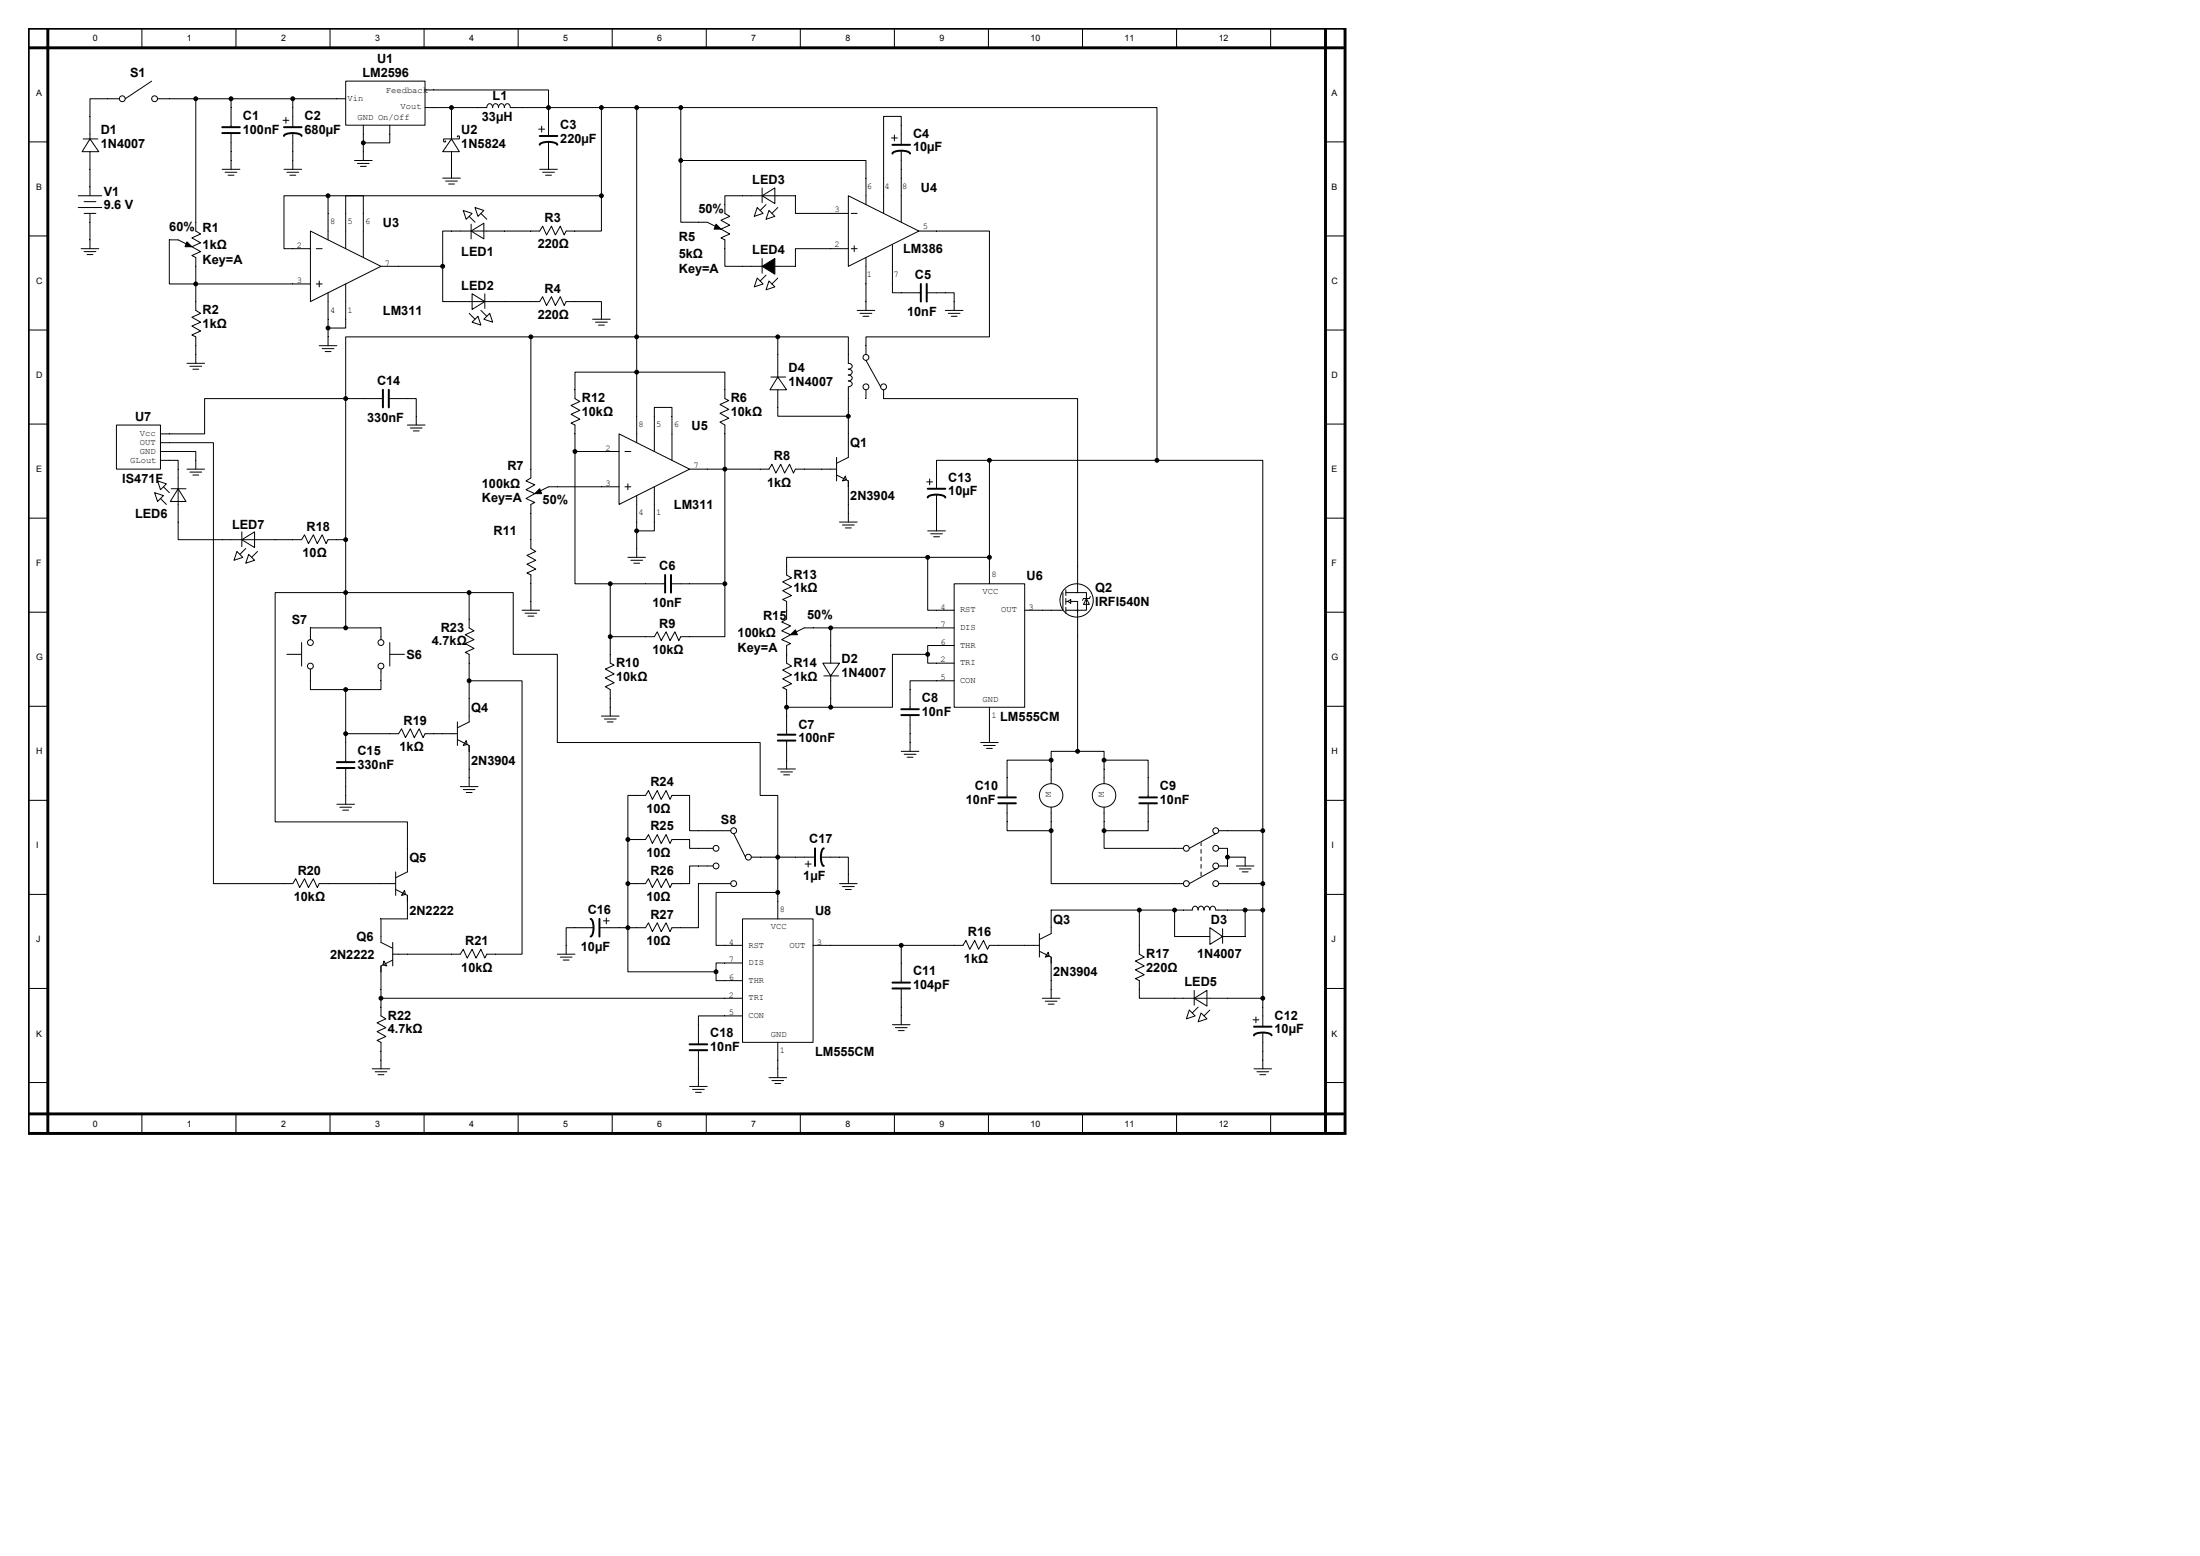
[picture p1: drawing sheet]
<svg xmlns="http://www.w3.org/2000/svg" width="594mm" height="420mm" viewBox="0 0 594 420" stroke-linecap="round" stroke-linejoin="round" font-family="sans-serif">
<path d="M7.6 12.9h355.1M7.6 7.6h355.6v298.5h-355.6zM12.9 7.6v297.9M357.9 7.6v297.9M7.6 300.8h355.1" fill="none" stroke="#000" stroke-width=".79"/>
<g fill="none" stroke="#000" stroke-width=".27">
<path d="M38.3 7.6v5.3M63.7 7.6v5.3M89.1 7.6v5.3M114.5 7.6v5.3M139.9 7.6v5.3M165.3 7.6v5.3M190.7 7.6v5.3M216.1 7.6v5.3M241.5 7.6v5.3M266.9 7.6v5.3M292.3 7.6v5.3M317.7 7.6v5.3"/>
<path d="M343.1 7.6v5.3M7.6 38.3h5.3M29.1 26.7h3.1M41 21.9l-7.2 4.8M42.5 26.7h3.2M62.4 29.1v5.2M62.4 35.9v5.1M76.4 32.5h1.6M77.2 31.7v1.6M79.1 29.1v5.2M79.1 35.9v5.1M91 26.7h2.3"/>
<path d="M93.3 21.9h21.5v11.9h-21.5zM98.1 33.8v2.4M105.3 33.8v2.4M114.8 29.1h2.4M114.8 24.3h2.4M121.9 37.5v3.5M357.9 38.3h5.3M21.1 52.9h6.4M21.1 56h6.4M22.7 54.5h3.2M22.7 57.6h3.2M24.3 50.5v2.4"/>
<path d="M24.3 57.6v9.6M60 45.7h4.8M60.8 46.5h3.2M61.6 47.3h1.6M62.4 43.3v2.4M76.7 45.7h4.7M77.5 46.5h3.1M78.3 47.3h1.6M79.1 43.3v2.4M95.7 43.3h4.8M96.5 44.1h3.2M97.3 44.9h1.6"/>
<path d="M98.1 41v2.3M119.5 48.1h4.8M120.3 48.9h3.2M121.1 49.7h1.6M121.9 45.7v2.4M145.7 45.7h4.8M146.5 46.5h3.2M147.3 47.3h1.6M148.1 43.3v2.4M7.6 63.7h5.3M21.9 67.2h4.8M22.7 67.9h3.2"/>
<path d="M23.5 68.7h1.6M357.9 63.7h5.3M7.6 89.1h5.3M357.9 89.1h5.3M7.6 114.5h5.3M357.9 114.5h5.3M7.6 139.9h5.3M357.9 139.9h5.3M7.6 165.3h5.3M357.9 165.3h5.3M7.6 190.7h5.3M357.9 190.7h5.3"/>
<path d="M7.6 216.1h5.3M357.9 216.1h5.3M7.6 241.5h5.3M357.9 241.5h5.3M7.6 266.9h5.3M357.9 266.9h5.3M7.6 292.3h5.3M357.9 292.3h5.3M38.3 300.8v5.3M63.7 300.8v5.3M89.1 300.8v5.3M114.5 300.8v5.3"/>
<path d="M139.9 300.8v5.3M165.3 300.8v5.3M190.7 300.8v5.3M216.1 300.8v5.3M241.5 300.8v5.3M266.9 300.8v5.3M292.3 300.8v5.3M317.7 300.8v5.3M343.1 300.8v5.3"/>
<circle cx="33" cy="26.7" r=".79"/>
<circle cx="41.7" cy="26.7" r=".79"/>
</g>
<path d="M60 34.3h4.8M60 35.9h4.8M76.7 34.3h4.7M76.7 36.7a3.8 3.8 0 0 1 4-.5l.7 .5" fill="none" stroke="#000" stroke-width=".53"/>
<circle cx="98.1" cy="38.6" r=".52" fill="#000" stroke="#000" stroke-width=".27"/>
<path d="M121.9 37.5l2.1 3.5h-4.5z" fill-rule="evenodd" fill="#fff" stroke="#000" stroke-width=".27"/>
<g fill="none" stroke="#000" stroke-width=".27">
<path d="M98.1 36.2v4.8M105.3 36.2v2.4h-7.2M117.2 24.3h30.9v4.8l-10.3-.1a.82 .82 0 0 0-.8-1 .82 .82 0 0 0-.8 1 .82 .82 0 0 0-.8-1 .82 .82 0 0 0-.8 1 .82 .82 0 0 0-.8-1 .82 .82 0 0 0-.8 1M117.2 29.1h4.7v8.7M123.5 37v-.3h.5v.8h-4.2v.8h.5v-.3M133 29a.82 .82 0 0 0-.8-1 .82 .82 0 0 0-.8 1l-9.5 .1M145.5 34.9h1.6M146.3 34.1v1.6M148.1 29.1v7.6M148.1 38.3v5M62.4 41v2.3M79.1 41v2.3"/>
<path d="M88.6 57.6v7.2M93.3 57.6v9.6M98.1 57.6v11.9M121.9 45.7h.1M121.9 41v4.7M148.1 43.3h.1M45.7 64.8h2.4l3.7 1.8M52.9 60v2.4l1.3 .8-2.4 1 2.4 1.4-2.4 1 2.4 1.3-2.4 1.1 1.1 .5v2.4M79.1 67.2h4.7M79.1 76.7h4.7M83.8 62.4l19.1 9.5-19.1 9.5zM85.4 67.2h1.6"/>
<path d="M85.4 76.7h1.6M86.2 75.9v1.6M88.6 79.1v7.1M93.3 76.7v9.5M102.9 71.9h4.7M143.4 62.4h2.3l.8-1.3 1.1 2.3 1.3-2.3 1.1 2.3 1.3-2.3 1.1 2.3 .5-1h2.4M50.5 98.1h4.7M51.3 98.9h3.2M52.1 99.7h1.6M52.9 81.4v2.4l1.3 .8-2.4 1.1 2.4 1.3-2.4 1.1 2.4 1.3-2.4 1 1.1 .6v2.3M52.9 95.7v2.4M86.2 93.3h4.8"/>
<path d="M87 94.1h3.2M87.8 94.9h1.6M88.6 91v2.3M143.4 81.4h2.3l.8-1.3 1.1 2.4 1.3-2.4 1.1 2.4 1.3-2.4 1.1 2.4 .5-1.1h2.4M160 86.2h4.8M160.8 87h3.2M161.6 87.8h1.6M162.4 83.8v2.4"/>
</g>
<g fill="#000" stroke="#000" stroke-width=".27">
<path d="M50.5 65.3l1.3 1.3h-1.8z" fill-rule="evenodd"/>
<circle cx="121.9" cy="29" r=".52"/>
<circle cx="148.1" cy="29" r=".52"/>
<circle cx="52.9" cy="76.7" r=".52"/>
</g>
<path d="M145.7 36.7h4.8M145.7 39.1a3.8 3.8 0 0 1 4.1-.6l.7 .6" fill="none" stroke="#000" stroke-width=".53"/>
<path d="M127.2 62.4l3.5-2.1v4.2z" fill-rule="evenodd" fill="#fff" stroke="#000" stroke-width=".27"/>
<path d="M125.1 56.8l2.4 .8-1.6 1.6zM126.7 58.4l1.6 1.6M128.3 56l2.4 .8-1.6 1.6zM129.9 57.6l1.5 1.6M121.9 62.4h14.3M127.2 60.5v4" fill="none" stroke="#000" stroke-width=".27"/>
<path d="M127.5 79.3l3.4 2.1-3.4 2.2z" fill-rule="evenodd" fill="#fff" stroke="#000" stroke-width=".27"/>
<g fill="none" stroke="#000" stroke-width=".27">
<path d="M45.7 26.7h7.2v33.3M52.9 26.7h9.5M79.1 26.7h-16.7v2.4M91 26.7h-11.9v2.4M88.6 52.9h-11.9v14.3h2.4M88.6 57.6v-4.7h73.8v9.5h-7.1M93.3 57.6v-4.7h4.8v4.7M195.7 55.2v2.4l1.4 .8-2.4 1.1 2.4 1.3-2.4 1.1 2.4 1.3-2.4 1 1 .6v2.4M45.7 64.8v11.9h33.4M52.9 71.9v9.5M107.6 71.9h11.9M121.9 62.4h-2.4v19h23.9"/>
<path d="M130.9 79.3v4M136.2 62.4h7.2M188.6 60h2.4l3.7 1.9M52.9 93.3v2.4M88.6 86.2v4.8M93.3 86.2v2.4h-4.7M126.7 84.6l1.6 1.6M129.1 85.4l.8 2.4-2.4-.8zM129.9 83.8l1.5 1.6M130.7 86.2l1.5-1.6 .8 2.4zM155.3 81.4h7.1v2.4"/>
</g>
<g fill="#000" stroke="#000" stroke-width=".27">
<path d="M193.4 60.5l1.3 1.4h-1.9z" fill-rule="evenodd"/>
<circle cx="52.9" cy="26.7" r=".52"/>
<circle cx="62.4" cy="26.7" r=".52"/>
<circle cx="79.1" cy="26.7" r=".52"/>
<circle cx="88.6" cy="52.9" r=".52"/>
<circle cx="162.4" cy="52.9" r=".52"/>
<circle cx="119.5" cy="71.9" r=".52"/>
<circle cx="88.6" cy="88.6" r=".52"/>
</g>
<path d="M205.8 52.9l3.4-2.2v4.3z" fill-rule="evenodd" fill="#fff" stroke="#000" stroke-width=".27"/>
<g fill="none" stroke="#000" stroke-width=".27">
<path d="M148.1 29.1h14.3v23.8M240.7 37.3h1.6M241.5 36.5v1.5M243.4 39.1v-7.7h-4.8v26.2M195.7 55.2v-2.3h19.1v4.7h14.3M204.5 56l1.6 1.6-2.4 .8zM205.8 50.7v4M206.9 55.2l-1.6 1.6M207.6 56.8l1.6 1.6-2.3 .8zM210 56l-1.6 1.6M229.1 52.9l19 9.5-19 9.5zM229.9 57.6h1.6"/>
<path d="M233.8 55.2v-11.9h-50v16.7h4.8M243.4 40.7v19.3M195.7 67.2v4.7h19.1v-4.7h14.3M204.5 75.1l1.6 1.6-2.4 .8zM205.8 69.8v4M206.9 74.3l-1.6 1.6M207.6 75.9l1.6 1.6-2.3 .8zM210 75.1l-1.6 1.6M229.9 67.2h1.6M230.7 66.4v1.5M233.8 69.5v14.3M241 66.1v13h7.7"/>
<path d="M248.1 62.4h4.8M250.2 79.1h7.5v4.7M231.5 83.8h4.7M232.3 84.6h3.1M233 85.4h1.6M255.3 83.8h4.7M256.1 84.6h3.1M256.9 85.4h1.5M167.2 117.2l19 9.5-19 9.5zM171.9 112.4v7.1M176.7 112.4v9.5M181.5 112.4v11.9"/>
<path d="M195.7 105.3v2.3l1.1 .6-2.4 1 2.4 1.3-2.4 1.1 2.4 1.3-2.4 1.1 1.3 .8v2.4M143.4 126.7v2.4l-1.4 .8 2.4 1-2.4 1.3 2.4 1.1-2.4 1.3 2.4 1.1-1 .5v2.4M150.5 131.4h-2.4l-3.7 1.9M162.4 121.9h4.8M162.4 131.4h4.8M168.8 121.9h1.5M168.8 131.4h1.5M169.5 130.7v1.5M171.9 133.8v7.2M176.7 131.4v9.6M186.2 126.7h4.8M205.3 126.7h2.3l.8-1.3 1.1 2.3 1.3-2.3 1.1 2.3 1.3-2.3 1.1 2.3 .5-1h2.4"/>
<path d="M224.3 126.7h1.6M225.9 123.5v6.4M229.1 121.9v1.6l-3.2 1.6M229.1 129.9v1.5M229.1 138.6v2.4M169.5 150.5h4.8M170.3 151.3h3.2M171.1 152.1h1.6M171.9 148.1v2.4M174.3 157.6h5.3M181.2 157.6h5M226.7 141h4.8"/>
<path d="M227.5 141.8h3.2M228.3 142.6h1.6M141 164.8h4.7M141.8 165.6h3.1M142.6 166.4h1.5M143.4 162.4v2.4M164.8 176.7v2.4l1 .5-2.3 1.1 2.3 1.3-2.3 1 2.3 1.4-2.3 1 1.3 .8v2.4M174.3 171.9h2.4l.8-1.3 1 2.4 1.4-2.4 1 2.4 1.3-2.4 1.1 2.4 .5-1.1h2.4M162.4 193.4h4.8M163.2 194.2h3.2M164 194.9h1.6M164.8 191v2.4"/>
</g>
<g fill="#000" stroke="#000" stroke-width=".27">
<path d="M205.8 71.9l3.4-2.1v4.2z" fill-rule="evenodd"/>
<path d="M144.4 133.3l1.3-1.3 .6 1.3z" fill-rule="evenodd"/>
<circle cx="162.4" cy="29" r=".52"/>
<circle cx="183.8" cy="43.3" r=".52"/>
<circle cx="171.9" cy="100.5" r=".52"/>
<circle cx="195.7" cy="126.7" r=".52"/>
<circle cx="164.8" cy="157.6" r=".52"/>
<circle cx="171.9" cy="143.3" r=".52"/>
<circle cx="195.7" cy="157.6" r=".52"/>
<circle cx="164.8" cy="171.9" r=".52"/>
</g>
<path d="M241 39.1h4.7M241 41.5a3.8 3.8 0 0 1 4-.6l.7 .6M248.7 76.7v4.7M250.2 76.7v4.7M179.6 155.3v4.7M181.2 155.3v4.7" fill="none" stroke="#000" stroke-width=".53"/>
<path d="M228.3 128.5l.3 1.1-1.1 .3z" fill-rule="evenodd" fill="#fff" stroke="#000" stroke-width=".27"/>
<path d="M229.1 95.7v2.4a.82 .82 0 0 1 1 .8 .82 .82 0 0 1-1 .8 .83 .83 0 0 1 1 .8 .83 .83 0 0 1-1 .8 .83 .83 0 0 1 1 .8 .83 .83 0 0 1-1 .8 .83 .83 0 0 1 1 .8 .83 .83 0 0 1-1 .7v3.2M208.2 101.8h3.9M210 101.8v3.5M229.1 117.2v4.7M221.9 126.7h2.4M225.9 128.3l3.2 1.6v6.3M143.4 145.7v2.4l1.3 .8-2.4 1.1 2.4 1.3-2.4 1 2.4 1.4-2.4 1 1.1 .6v2.3" fill="none" stroke="#000" stroke-width=".27"/>
<circle cx="171.9" cy="91" r=".52" fill="#000" stroke="#000" stroke-width=".27"/>
<path d="M210 101.8l2.4 3.5h-4.5z" fill-rule="evenodd" fill="#fff" stroke="#000" stroke-width=".27"/>
<g fill="none" stroke="#000" stroke-width=".27">
<path d="M162.4 29.1h9.5v83.3M252.9 62.4h14.3v28.6h-33.4v4.7M171.9 91h57.2v4.7M210 91v11.1M233.8 97.3l4 7.2M176.7 112.4v-2.4h4.8v2.4M195.7 105.3v-4.8h-40.4v7.1l1.3 .8-2.4 1.1 2.4 1.3-2.4 1.1 2.4 1.3-2.4 1 1.1 .6v7.1M195.7 117.2v9.5h-4.7M210 105.3v7.1h19.1M229.1 107.6v9.6M233.8 105.3v2.3M238.6 105.3v2.3"/>
<path d="M143.4 138.6v7.1M150.5 131.4h11.9M162.4 121.9h-7.1v35.7h9.5M205.3 126.7h-9.6v30.9h-9.5M217.2 126.7h4.7M229.1 136.2v2.4M143.4 157.6v4.8M164.8 157.6h9.5M164.8 157.6v14.3M171.9 141v2.4h4.8v-2.4M171.9 143.4v4.7M195.7 157.6v14.3h-9.5"/>
<path d="M212.4 152.9v2.4l1.3 .8-2.3 1 2.3 1.3-2.3 1.1 2.3 1.3-2.3 1.1 1 .5v4.8l-1.3 .8 2.4 1-2.4 1.3 2.4 1.1-2.4 1.3 2.4 1.1-1.1 .5v4.8l1.3 .8-2.3 1 2.3 1.3-2.3 1.1 2.3 1.3-2.3 1.1 1 .5v2.4M257.7 157.6h19v33.4h-19zM267.2 152.9v4.7M291 157.6v2.4h-3.2M174.3 171.9h-9.5v4.8M219.6 169.5h-2.4l-3.7 1.9M252.9 169.5h4.8M252.9 164.8h4.8M252.9 174.3h4.8M252.9 179.1h4.8M276.7 164.8h4.8M287 160v4.8h-.8"/>
<path d="M287.8 162.4h3.2v2.9M287.8 164.8h3.2v2.4M164.8 188.6v2.4M212.4 193.4v5M212.4 200v7.6M245.7 186.2v5.3M245.7 193.1v5M252.9 183.8h4.8M267.2 191v4.7M267.2 198.1v2.4M210 207.6h4.8M210.8 208.4h3.2"/>
<path d="M211.6 209.2h1.6M243.4 202.9h4.7M244.2 203.7h3.1M245 204.5h1.5M245.7 200.5v2.4M264.8 200.5h4.8M265.6 201.3h3.2M266.4 202.1h1.6"/>
<circle cx="233.8" cy="96.5" r=".79"/>
<circle cx="233.8" cy="104.5" r=".79"/>
<circle cx="238.6" cy="104.5" r=".79"/>
</g>
<g fill="#000" stroke="#000" stroke-width=".27">
<path d="M213.5 171.4l1.3-1.3 .5 1.3z" fill-rule="evenodd"/>
<circle cx="171.9" cy="29" r=".52"/>
<circle cx="210" cy="91" r=".52"/>
<circle cx="229.1" cy="112.4" r=".52"/>
<circle cx="155.3" cy="121.9" r=".52"/>
<circle cx="250.5" cy="150.5" r=".52"/>
</g>
<path d="M210 200h4.8M210 198.4h4.8M243.4 191.5h4.7M243.4 193.1h4.7" fill="none" stroke="#000" stroke-width=".53"/>
<path d="M288.3 162.4l.8-.5v1z" fill-rule="evenodd" fill="#fff" stroke="#000" stroke-width=".27"/>
<path d="M287.8 159.2v1.6M287.8 161.6v1.6M287.8 164v1.6" fill="none" stroke="#000" stroke-width=".27"/>
<path d="M293.4 161.6l.8 1.6h-1.6z" fill-rule="evenodd" fill="#fff" stroke="#000" stroke-width=".27"/>
<g fill="none" stroke="#000" stroke-width=".27">
<path d="M291 152.9v4.7M224.3 179.1v3.4M283.8 164.8h2.4M290.7 160h2.7v4.8h-2.7M291 167.2v4.7M294.4 161.1l-.2 .5h-1.6l-.3 .5M222.5 182.5h3.9"/>
<circle cx="290.7" cy="162.1" r="4.5"/>
</g>
<path d="M222.2 179.1h4.5l-2.4 3.4z" fill-rule="evenodd" fill="#fff" stroke="#000" stroke-width=".27"/>
<g fill="none" stroke="#000" stroke-width=".27">
<path d="M212.4 152.9v-2.4h38.1v14.3h2.4M212.4 164.8h.1M212.4 176.7h.1M219.6 169.5h33.3M224.3 169.5v9.6M250.5 176.7h-9.5v14.3h-16.7M252.9 174.3h-2.4v4.8h2.4M212.4 188.6v4.8M224.3 182.2v8.8h-11.9M245.7 198.1v2.4M252.9 183.8h-7.2v2.4M267.2 195.7v2.4"/>
<path d="M271.9 210v5.3M271.9 216.9v5M283.8 207.6v4M283.8 218v3.9M298.1 207.6v4M298.1 218v3.9M310 210v5.3M310 216.9v5M333.9 233.8h4.7M334.6 234.6h3.2M335.4 235.4h1.6M336.2 231.5v2.3"/>
<path d="M257.7 255.3h2.3l.8-1.4 1.1 2.4 1.3-2.4 1.1 2.4 1.3-2.4 1.1 2.4 .5-1h2.4M279.1 255.3h1.6M280.7 252.1v6.3M283.8 250.5v1.6l-3.1 1.6M283.8 258.4v1.6M241 276.7h4.7M241.8 277.5h3.2M242.6 278.3h1.6M243.4 260v5.3M243.4 266.9v5M243.4 274.3v2.4M281.5 269.6h4.7"/>
<path d="M282.3 270.4h3.1M283.1 271.1h1.5M283.8 267.2v2.4M338.6 288.6h4.8M339.4 289.4h3.2M340.2 290.2h1.6M341 286.2v2.4"/>
<circle cx="283.8" cy="214.8" r="3.2"/>
<circle cx="298.1" cy="214.8" r="3.2"/>
</g>
<g fill="#000" stroke="#000" stroke-width=".27">
<circle cx="224.3" cy="169.5" r=".52"/>
<circle cx="250.5" cy="176.7" r=".52"/>
<circle cx="212.4" cy="191" r=".52"/>
<circle cx="224.3" cy="191" r=".52"/>
</g>
<path d="M269.6 215.3h4.7M269.6 216.9h4.7M307.7 215.3h4.7M307.7 216.9h4.7M241 265.3h4.7M241 266.9h4.7" fill="none" stroke="#000" stroke-width=".53"/>
<path d="M283.1 257.1l.2 1.1-1 .2z" fill-rule="evenodd" fill="#fff" stroke="#000" stroke-width=".27"/>
<path d="M276.7 255.3h2.4M280.7 256.9l3.1 1.5v6.4M283.8 245.7v4.8M307.7 255.3v2.4l1.3 .7-2.4 1.1 2.4 1.3-2.4 1.1 2.4 1.3-2.4 1.1 1.1 .5v2.4" fill="none" stroke="#000" stroke-width=".27"/>
<path d="M322.5 269.6l3.4-2.2v4.3z" fill-rule="evenodd" fill="#fff" stroke="#000" stroke-width=".27"/>
<g fill="none" stroke="#000" stroke-width=".27">
<path d="M323.5 245.7a.82 .82 0 0 0-.8-1 .82 .82 0 0 0-.8 1h-2.3M323.5 245.7a.82 .82 0 0 1 .8-1 .82 .82 0 0 1 .8 1 .82 .82 0 0 1 .8-1 .82 .82 0 0 1 .8 1M326.7 252.9h3.5M326.7 245.7a.82 .82 0 0 1 .8-1 .82 .82 0 0 1 .8 1h3.2M330.2 250.8v3.9M317.2 269.6h14.3M321.2 272.7l1.5 1.6-2.3 .8zM322.5 267.4v4M323.5 271.9l-1.6 1.6M324.3 273.5l1.6 1.6-2.4 .8zM326.7 272.7l-1.6 1.6M338.4 275.4h1.5"/>
<path d="M339.1 274.6v1.6M341 271.9v5.3M341 278.8v5"/>
</g>
<path d="M338.6 279.6a3.8 3.8 0 0 1 4.1-.6l.7 .6M338.6 277.2h4.8" fill="none" stroke="#000" stroke-width=".53"/>
<path d="M326.7 250.5l3.5 2.4-3.5 2.1z" fill-rule="evenodd" fill="#fff" stroke="#000" stroke-width=".27"/>
<g fill="none" stroke="#000" stroke-width=".27">
<path d="M31.4 114.8h11.9v11.9h-11.9zM43.3 117.2h2.4M43.3 119.5h2.4M238.6 107.6h52.4v45.3M43.3 121.9h2.4M43.3 124.3h2.4M250.2 130.1h1.6M251 129.3v1.6M252.9 126.7v5.3M252.9 133.6v9.8M250.5 143.4h4.8M250.5 150.5h16.7v2.4"/>
<path d="M251.3 144.1h3.2M252.1 144.9h1.6M281.5 164.8h2.3M271.9 221.9v2.4h11.9v-2.4M283.8 224.3v14.3h35.8M298.1 221.9v2.4h11.9v-2.4M298.1 224.3v4.8h21.5M328.3 234.6l-7.1 4M328.3 225.1l-7.1 4M329.1 229.1h2.4v4.7h-2.4M329.1 238.6h11.9v7.1M329.1 224.3h2.4"/>
<path d="M331.5 231.5h4.7M269.6 255.3h7.1M283.8 245.7h23.9M307.7 245.7h11.9M307.7 245.7v9.6M317.2 245.7v7.2h9.5M331.5 245.7h4.7v7.2h-6.3M336.2 245.7h4.8v23.9M243.4 271.9v2.4M283.8 264.8v2.4M307.7 267.2v2.4h9.5M331.5 269.6h9.5v2.3"/>
<path d="M341 283.8v2.4"/>
<circle cx="320.4" cy="238.6" r=".79"/>
<circle cx="320.4" cy="229.1" r=".79"/>
<circle cx="328.3" cy="238.6" r=".79"/>
<circle cx="328.3" cy="233.8" r=".79"/>
<circle cx="328.3" cy="229.1" r=".79"/>
<circle cx="328.3" cy="224.3" r=".79"/>
</g>
<g fill="#000" stroke="#000" stroke-width=".27">
<circle cx="267.2" cy="150.5" r=".52"/>
<circle cx="283.8" cy="224.3" r=".52"/>
<circle cx="298.1" cy="224.3" r=".52"/>
<circle cx="331.5" cy="231.5" r=".52"/>
<circle cx="341" cy="238.6" r=".52"/>
<circle cx="307.7" cy="245.7" r=".52"/>
<circle cx="317.2" cy="245.7" r=".52"/>
<circle cx="336.2" cy="245.7" r=".52"/>
<circle cx="341" cy="245.7" r=".52"/>
<circle cx="341" cy="269.6" r=".52"/>
</g>
<path d="M324.3 236.5v-9" fill="none" stroke="#fff" stroke-width=".27" stroke-dasharray="1 1 1 1 1 1 1 1"/>
<path d="M324.3 236.5v-9" fill="none" stroke="#000" stroke-width=".27" stroke-dasharray="1 1 1 1 1 1 1 1"/>
<path d="M250.5 134.3a3.8 3.8 0 0 1 4.1-.5l.7 .5M250.5 132h4.8" fill="none" stroke="#000" stroke-width=".53"/>
<path d="M48.1 132l2.1 3.4h-4.2z" fill-rule="evenodd" fill="#fff" stroke="#000" stroke-width=".27"/>
<g fill="none" stroke="#000" stroke-width=".27">
<path d="M110 114.8h4.8M110.8 115.6h3.2M111.6 116.4h1.6M112.4 112.4v2.4M41.8 133l2.3 .8-1.6 1.6zM42.5 129.9l2.4 .8-1.6 1.5zM43.3 134.6l1.6 1.6M44.1 131.4l1.6 1.6M46.3 132h3.9M48.1 126.7v14.3M50.5 126.7h4.7M51.3 127.5h3.2"/>
<path d="M52.1 128.3h1.6M52.9 124.3v2.4"/>
</g>
<path d="M65.3 145.7l3.4-2.1v4.2z" fill-rule="evenodd" fill="#fff" stroke="#000" stroke-width=".27"/>
<g fill="none" stroke="#000" stroke-width=".27">
<path d="M93.3 107.6h10.1M105 107.6h7.4v4.8M45.7 121.9h7.2v2.4M45.7 124.3h2.4v2.4M48.1 141v4.7h33.3l.8-1.3 1.1 2.4 1.3-2.4 1.1 2.4 1.3-2.4 1.1 2.4 .5-1.1h2.4M64 148.9l1.6 1.6-2.4 .8zM65.3 143.6v4M66.4 148.1l-1.6 1.6M67.2 149.7l1.5 1.6-2.3 .8zM69.5 148.9l-1.6 1.6M102.9 169.5v3.2M105.3 173.5v6.4"/>
<path d="M105.3 176.7h3.9M102.9 180.7v3.1M105.3 198.1h2.3l.8-1.3 1.1 2.4 1.3-2.4 1.1 2.4 1.3-2.4 1.1 2.4 .5-1.1h2.4M121.9 198.1h1.6M123.5 194.9v6.4M126.7 193.4v1.5l-3.2 1.6M91 217.2h4.7M91.8 218h3.1M92.6 218.8h1.5M93.3 200.5v5.3M93.3 207.4v5M93.3 214.8v2.4"/>
<path d="M124.3 212.4h4.8M125.1 213.2h3.2M125.9 214h1.6M126.7 201.3v1.6M126.7 210v2.4"/>
<circle cx="102.9" cy="179.9" r=".79"/>
<circle cx="102.9" cy="173.5" r=".79"/>
</g>
<path d="M103.4 105.3v4.7M105 105.3v4.7M91 205.8h4.7M91 207.4h4.7" fill="none" stroke="#000" stroke-width=".53"/>
<circle cx="93.3" cy="107.6" r=".52" fill="#000" stroke="#000" stroke-width=".27"/>
<path d="M125.9 200l.3 1-1.1 .3z" fill-rule="evenodd" fill="#fff" stroke="#000" stroke-width=".27"/>
<g fill="none" stroke="#000" stroke-width=".27">
<path d="M77.5 176.7h3.9M81.4 173.5v6.4M102.9 169.5h-19.1v3.2M83.8 180.7v5.5h19.1v-2.4M93.3 186.2v11.9M105.3 198.1h-12v2.4M117.2 198.1h4.7M123.5 199.7l3.2 1.6v8.7M126.7 188.6v4.8M93.3 212.4v2.4M76.7 238.6h2.4l.8-1.3 1 2.4 1.3-2.4 1.1 2.4 1.3-2.4 1.1 2.4 .5-1.1h2.4M105.3 238.6h1.5"/>
<path d="M106.8 235.4v6.4M110 233.8v1.6l-3.2 1.6M110 241.8v1.6"/>
<circle cx="83.8" cy="179.9" r=".79"/>
<circle cx="83.8" cy="173.5" r=".79"/>
</g>
<g fill="#000" stroke="#000" stroke-width=".27">
<circle cx="93.3" cy="169.5" r=".52"/>
<circle cx="93.3" cy="198.1" r=".52"/>
<circle cx="93.3" cy="186.2" r=".52"/>
</g>
<path d="M109.2 240.5l.3 1-1.1 .3z" fill-rule="evenodd" fill="#fff" stroke="#000" stroke-width=".27"/>
<path d="M102.9 238.6h2.4M110 229.1v4.7M102.9 252.9v1.6l3.1 1.6M106 254.5v6.3M106 257.7h1.6M106.8 240.2l3.2 1.6v6.3M102.9 260.8v1.6" fill="none" stroke="#000" stroke-width=".27"/>
<path d="M103.7 259.5l.8 1.3-1.1-.2z" fill-rule="evenodd" fill="#fff" stroke="#000" stroke-width=".27"/>
<g fill="none" stroke="#000" stroke-width=".27">
<path d="M22.4 37.5h4M24.3 37.5v3.5M171.9 29.1h11.9v14.2M183.8 29.1h128.6v95.2h-45.2M143.4 91h-50.1v16.6M171.9 91h-28.5v35.7M45.7 119.5h11.9v119.1h19.1M93.3 107.6h-38.1v9.6h-9.5M93.3 107.6v38.1h-2.3M252.9 126.7v-2.4h14.3v26.2M312.4 124.3h28.6v100M93.3 145.7v23.8"/>
<path d="M126.7 160h11.9v16.7h11.9v23.8h54.8v14.3h4.7v33.3M291 171.9v31M126.7 183.8h14.3v73.9h-9.6l-.5 1-1-2.4-1.4 2.4-1-2.4-1.3 2.4-1.1-2.4-.8 1.4h-16.7M126.7 188.6v-11.9l-1.1-.5 2.4-1.1-2.4-1.3 2.4-1.1-2.4-1.3 2.4-1.1-1.3-.8v-9.5h-52.4v61.9h35.7v7.2M283.8 205.3h-11.9v4.7M291 202.9h7.1v2.4M291 202.9h-7.2v4.7M298.1 205.3h11.9v4.7M298.1 205.3v2.3M88.6 238.6h14.3M169.5 238.6v11.9h4.8l.8-1.3 1.1 2.4 1.3-2.4 1 2.4 1.4-2.4 1 2.4 .6-1.1h7.1v-11.9h8.7M169.5 226.7h4.8l.8-1.3 1.1 2.4 1.3-2.4 1 2.4 1.4-2.4 1 2.4 .6-1.1h4.7v2.4h6.4"/>
<path d="M192.6 233.8h-6.4v4.8h-4.7l-.6 1.1-1-2.4-1.4 2.4-1-2.4-1.3 2.4-1.1-2.4-.8 1.3h-4.8M197.3 224.3h-11.1v-9.5h-4.7l-.6 1-1-2.3-1.4 2.3-1-2.3-1.3 2.3-1.1-2.3-.8 1.3h-4.8v23.8M198.1 225.1l3.2 6.4M202.9 231.5h17.2M217.4 233.3h1.6M218.2 232.5v1.6M221.7 231.5h7.4v7.1M226.7 238.6h4.8M227.5 239.4h3.2M331.5 224.3h9.5v14.3M106 259.2l-3.1 1.6v13.5l1.3 .8-2.4 1.1 2.4 1.3-2.4 1.1 2.4 1.3-2.4 1 1.1 .6v7.1M110 248.1h-7.1v4.8"/>
<path d="M150.5 257.7h4.8M151.3 258.4h3.2M152.1 259.2h1.6M160.3 250.5h-7.4v7.2M161.9 250.5h7.6v11.9h23.9M162.9 248.7h1.6M163.7 247.9v1.5M200.5 248.1h19.1v33.4h-19.1zM210 241h-16.6v14.3h7.1M219.6 255.3h38.1M228.3 240.2h1.6M243.4 255.3v4.7"/>
<path d="M102.9 269.6h97.6M200.5 260h-7.1v4.8h7.1M200.5 274.3h-11.9v7.7M100.5 288.6h4.8M101.3 289.4h3.2M102.1 290.2h1.6M186.2 293.4h4.8M187 294.2h3.2M187.8 295h1.6M188.6 283.6v9.8M207.6 291h4.8M208.4 291.8h3.2"/>
<path d="M209.2 292.6h1.6M210 281.5v9.5"/>
<circle cx="193.4" cy="233.8" r=".79"/>
<circle cx="193.4" cy="229.1" r=".79"/>
<circle cx="198.1" cy="238.6" r=".79"/>
<circle cx="198.1" cy="224.3" r=".79"/>
<circle cx="202.1" cy="231.5" r=".79"/>
</g>
<g fill="#000" stroke="#000" stroke-width=".27">
<circle cx="183.8" cy="29" r=".52"/>
<circle cx="143.3" cy="91" r=".52"/>
<circle cx="267.2" cy="124.3" r=".52"/>
<circle cx="312.4" cy="124.3" r=".52"/>
<circle cx="93.3" cy="145.7" r=".52"/>
<circle cx="93.3" cy="160" r=".52"/>
<circle cx="126.7" cy="160" r=".52"/>
<circle cx="126.7" cy="183.8" r=".52"/>
<circle cx="283.8" cy="205.3" r=".52"/>
<circle cx="291" cy="202.9" r=".52"/>
<circle cx="298.1" cy="205.3" r=".52"/>
<circle cx="169.5" cy="226.7" r=".52"/>
<circle cx="169.5" cy="238.6" r=".52"/>
<circle cx="210" cy="231.5" r=".52"/>
<circle cx="341" cy="224.3" r=".52"/>
<circle cx="169.5" cy="250.5" r=".52"/>
<circle cx="210" cy="241" r=".52"/>
<circle cx="243.4" cy="255.3" r=".52"/>
<circle cx="102.9" cy="269.6" r=".52"/>
<circle cx="193.4" cy="262.4" r=".52"/>
</g>
<path d="M220.1 229.1v4.7M222.5 229.1a3.8 3.8 0 0 0-.6 4l.6 .7M159.5 248.1a3.8 3.8 0 0 1 .5 4.1l-.5 .7M161.9 248.1v4.8M186.2 282h4.8M186.2 283.6h4.8" fill="none" stroke="#000" stroke-width=".53"/>
<path d="M24.3 37.5l2.4 3.5h-4.5z" fill-rule="evenodd" fill="#fff" stroke="#000" stroke-width=".27"/>
<path d="M29.1 26.7h-4.8v11.1M24.3 41v9.5" fill="none" stroke="#000" stroke-width=".27"/>
<g font-size="3.4">
<text x="101.8" y="17.1">U1</text>
<text x="35.1" y="20.8">S1</text>
<text x="97.8" y="20.8">LM2596</text>
<text x="133" y="26.9">L1</text>
<text x="65.6" y="32.4">C1</text>
<text x="82.2" y="32.4">C2</text>
<text x="130.1" y="32.7">33µH</text>
<text x="151.3" y="34.8">C3</text>
<text x="27.2" y="36.1">D1</text>
<text x="27.2" y="39.8">1N4007</text>
<text x="65.6" y="36.1">100nF</text>
<text x="82.2" y="36.1">680µF</text>
<text x="124.6" y="36.1">U2</text>
<text x="124.6" y="39.8">1N5824</text>
<text x="151.3" y="38.5">220µF</text>
<text x="246.5" y="37.2">C4</text>
<text x="246.5" y="40.9">10µF</text>
<text x="28" y="52.8">V1</text>
<text x="203.2" y="49.6">LED3</text>
<text x="248.7" y="51.7">U4</text>
<text x="28" y="56.5">9.6 V</text>
<text x="147.1" y="59.9">R3</text>
<text x="188.6" y="57.6">50%</text>
<text x="45.7" y="62.3">60% R1</text>
<text x="103.4" y="61.3">U3</text>
<text x="183.3" y="65">R5</text>
<text x="54.7" y="67.4">1kΩ</text>
<text x="54.7" y="71.3">Key=A</text>
<text x="124.6" y="69.2">LED1</text>
<text x="145.2" y="67.1">220Ω</text>
<text x="183.3" y="69.7">5kΩ</text>
<text x="203.2" y="68.7">LED4</text>
<text x="243.9" y="68.4">LM386</text>
<text x="183.3" y="73.7">Key=A</text>
<text x="247.1" y="75.3">C5</text>
<text x="124.6" y="78.2">LED2</text>
<text x="147.1" y="79">R4</text>
<text x="54.7" y="84.8">R2</text>
<text x="54.7" y="88.5">1kΩ</text>
<text x="103.4" y="85.1">LM311</text>
<text x="145.2" y="86.1">220Ω</text>
<text x="245" y="85.3">10nF</text>
<text x="212.9" y="100.4">D4</text>
<text x="101.8" y="103.9">C14</text>
<text x="212.9" y="104.1">1N4007</text>
<text x="36.5" y="113.7">U7</text>
<text x="99.2" y="113.9">330nF</text>
<text x="157.1" y="108.6">R12</text>
<text x="157.1" y="112.3">10kΩ</text>
<text x="197.3" y="108.6">R6</text>
<text x="197.3" y="112.3">10kΩ</text>
<text x="186.7" y="116">U5</text>
<text x="209" y="124.2">R8</text>
<text x="229.6" y="120.8">Q1</text>
<text x="33" y="130.3">IS471F</text>
<text x="130.1" y="131.6">100kΩ</text>
<text x="137" y="126.9">R7</text>
<text x="207.1" y="131.4">1kΩ</text>
<text x="256.1" y="130.1">C13</text>
<text x="130.1" y="135.6">Key=A</text>
<text x="146.5" y="136.1">50%</text>
<text x="182" y="137.5">LM311</text>
<text x="229.6" y="135.1">2N3904</text>
<text x="256.1" y="133.8">10µF</text>
<text x="36.5" y="139.8">LED6</text>
<text x="62.7" y="142.8">LED7</text>
<text x="82.8" y="143.3">R18</text>
<text x="133.3" y="144.3">R11</text>
<text x="81.7" y="150.4">10Ω</text>
<text x="178" y="153.9">C6</text>
<text x="214.3" y="156.3">R13</text>
<text x="214.3" y="160">1kΩ</text>
<text x="277.2" y="156.5">U6</text>
<text x="295.8" y="160">Q2</text>
<text x="176.2" y="163.9">10nF</text>
<text x="206.1" y="167.4">R15</text>
<text x="218" y="167.1">50%</text>
<text x="295.8" y="163.7">IRFI540N</text>
<text x="78.8" y="168.4">S7</text>
<text x="119" y="170.5">R23</text>
<text x="178" y="169.5">R9</text>
<text x="199.2" y="172.1">100kΩ</text>
<text x="109.8" y="177.9">S6</text>
<text x="116.6" y="174.2">4.7kΩ</text>
<text x="176.2" y="176.6">10kΩ</text>
<text x="199.2" y="176.1">Key=A</text>
<text x="227.2" y="179">D2</text>
<text x="166.4" y="180.1">R10</text>
<text x="166.4" y="183.8">10kΩ</text>
<text x="214.3" y="180.1">R14</text>
<text x="214.3" y="183.8">1kΩ</text>
<text x="227.2" y="182.7">1N4007</text>
<text x="248.9" y="189.6">C8</text>
<text x="109" y="195.7">R19</text>
<text x="127.2" y="192.2">Q4</text>
<text x="215.6" y="196.7">C7</text>
<text x="248.9" y="193.3">10nF</text>
<text x="270.1" y="194.6">LM555CM</text>
<text x="96.5" y="203.9">C15</text>
<text x="107.9" y="202.8">1kΩ</text>
<text x="215.6" y="200.4">100nF</text>
<text x="96.5" y="207.6">330nF</text>
<text x="127.2" y="206.5">2N3904</text>
<text x="175.6" y="212.3">R24</text>
<text x="263.2" y="213.4">C10</text>
<text x="313.2" y="213.4">C9</text>
<text x="174.6" y="219.5">10Ω</text>
<text x="260.8" y="217.1">10nF</text>
<text x="313.2" y="217.1">10nF</text>
<text x="175.6" y="224.3">R25</text>
<text x="194.7" y="222.4">S8</text>
<text x="218.5" y="227.7">C17</text>
<text x="110.5" y="232.7">Q5</text>
<text x="174.6" y="231.4">10Ω</text>
<text x="80.4" y="236.2">R20</text>
<text x="175.6" y="236.2">R26</text>
<text x="216.9" y="237.7">1µF</text>
<text x="79.3" y="243.3">10kΩ</text>
<text x="174.6" y="243.3">10Ω</text>
<text x="110.5" y="247">2N2222</text>
<text x="158.7" y="246.7">C16</text>
<text x="175.6" y="248.1">R27</text>
<text x="220.1" y="247">U8</text>
<text x="284.4" y="249.4">Q3</text>
<text x="327" y="249.4">D3</text>
<text x="96.3" y="254.1">Q6</text>
<text x="125.6" y="255.2">R21</text>
<text x="156.8" y="256.8">10µF</text>
<text x="174.6" y="255.2">10Ω</text>
<text x="261.4" y="252.8">R16</text>
<text x="89.1" y="258.9">2N2222</text>
<text x="124.6" y="262.4">10kΩ</text>
<text x="246.5" y="263.4">C11</text>
<text x="260.3" y="260">1kΩ</text>
<text x="284.4" y="263.7">2N3904</text>
<text x="309.5" y="258.6">R17</text>
<text x="309.5" y="262.4">220Ω</text>
<text x="323.3" y="258.6">1N4007</text>
<text x="246.5" y="267.1">104pF</text>
<text x="319.8" y="266.3">LED5</text>
<text x="104.7" y="275.3">R22</text>
<text x="344.2" y="275.3">C12</text>
<text x="104.7" y="279">4.7kΩ</text>
<text x="191.8" y="280.1">C18</text>
<text x="344.2" y="279">10µF</text>
<text x="191.8" y="283.8">10nF</text>
<text x="220.1" y="285.1">LM555CM</text>
</g>
<g font-size="2.4">
<text x="25.1" y="11.1">0</text>
<text x="50.5" y="11.1">1</text>
<text x="75.9" y="11.1">2</text>
<text x="101.3" y="11.1">3</text>
<text x="126.7" y="11.1">4</text>
<text x="152.1" y="11.1">5</text>
<text x="177.5" y="11.1">6</text>
<text x="202.9" y="11.1">7</text>
<text x="228.3" y="11.1">8</text>
<text x="253.7" y="11.1">9</text>
<text x="278.3" y="11.1">10</text>
<text x="303.7" y="11.1">11</text>
<text x="329.1" y="11.1">12</text>
<text x="9.7" y="25.9">A</text>
<text x="93.9" y="27.3">Vin</text>
<text x="104.2" y="25.1">Feedback</text>
<text x="108.2" y="29.4">Vout</text>
<text x="359.5" y="25.9">A</text>
<text x="96.5" y="32.3">GND On/Off</text>
<text x="9.7" y="51.3">B</text>
<text x="234.1" y="51.1">6</text>
<text x="238.9" y="51.1">4</text>
<text x="243.6" y="51.1">8</text>
<text x="359.5" y="51.3">B</text>
<text x="225.4" y="57.2">3</text>
<text x="89.1" y="60.6">8</text>
<text x="93.9" y="60.6">5</text>
<text x="98.6" y="60.6">6</text>
<text x="249.2" y="61.9">5</text>
<text x="80.1" y="67">2</text>
<text x="103.9" y="71.7">7</text>
<text x="225.4" y="66.7">2</text>
<text x="9.7" y="76.7">C</text>
<text x="80.1" y="76.5">3</text>
<text x="234.1" y="74.9">1</text>
<text x="241.3" y="74.9">7</text>
<text x="359.5" y="76.7">C</text>
<text x="89.1" y="84.4">4</text>
<text x="93.9" y="84.4">1</text>
<text x="9.7" y="102.1">D</text>
<text x="359.5" y="102.1">D</text>
<text x="37.8" y="117.8">Vcc</text>
<text x="172.5" y="115.4">8</text>
<text x="177.2" y="115.4">5</text>
<text x="182" y="115.4">6</text>
<text x="35.1" y="124.9">GLout</text>
<text x="37.8" y="120.1">OUT</text>
<text x="37.8" y="122.5">GND</text>
<text x="163.5" y="121.7">2</text>
<text x="9.7" y="127.5">E</text>
<text x="163.5" y="131.2">3</text>
<text x="187.3" y="126.5">7</text>
<text x="359.5" y="127.5">E</text>
<text x="172.5" y="139.2">4</text>
<text x="177.2" y="139.2">1</text>
<text x="9.7" y="152.9">F</text>
<text x="267.7" y="155.9">8</text>
<text x="359.5" y="152.9">F</text>
<text x="265.3" y="160.3">VCC</text>
<text x="254" y="164.6">4</text>
<text x="259.2" y="165.4">RST</text>
<text x="270.4" y="165.4">OUT</text>
<text x="277.8" y="164.6">3</text>
<text x="254" y="169.3">7</text>
<text x="259.2" y="170.1">DIS</text>
<text x="9.7" y="178.3">G</text>
<text x="254" y="174.1">6</text>
<text x="254" y="178.9">2</text>
<text x="259.2" y="174.9">THR</text>
<text x="259.2" y="179.7">TRI</text>
<text x="359.5" y="178.3">G</text>
<text x="254" y="183.6">5</text>
<text x="259.2" y="184.4">CON</text>
<text x="265.3" y="189.5">GND</text>
<text x="267.7" y="194">1</text>
<text x="9.7" y="203.7">H</text>
<text x="359.5" y="203.7">H</text>
<text x="283.8" y="215.3" transform="rotate(-90 283.8 215.3)">M</text>
<text x="298" y="215.3" transform="rotate(-90 298 215.3)">M</text>
<text x="9.7" y="229.1">I</text>
<text x="359.5" y="229.1">I</text>
<text x="208.2" y="250.8">VCC</text>
<text x="210.6" y="246.3">8</text>
<text x="9.7" y="254.5">J</text>
<text x="196.8" y="255.1">4</text>
<text x="202.1" y="255.9">RST</text>
<text x="213.2" y="255.9">OUT</text>
<text x="220.6" y="255.1">3</text>
<text x="359.5" y="254.5">J</text>
<text x="196.8" y="259.8">7</text>
<text x="202.1" y="260.6">DIS</text>
<text x="196.8" y="264.6">6</text>
<text x="196.8" y="269.4">2</text>
<text x="202.1" y="265.4">THR</text>
<text x="196.8" y="274.1">5</text>
<text x="202.1" y="274.9">CON</text>
<text x="202.1" y="270.2">TRI</text>
<text x="9.7" y="279.9">K</text>
<text x="208.2" y="279.9">GND</text>
<text x="359.5" y="279.9">K</text>
<text x="210.6" y="284.4">1</text>
<text x="25.1" y="304.2">0</text>
<text x="50.5" y="304.2">1</text>
<text x="75.9" y="304.2">2</text>
<text x="101.3" y="304.2">3</text>
<text x="126.7" y="304.2">4</text>
<text x="152.1" y="304.2">5</text>
<text x="177.5" y="304.2">6</text>
<text x="202.9" y="304.2">7</text>
<text x="228.3" y="304.2">8</text>
<text x="253.7" y="304.2">9</text>
<text x="278.3" y="304.2">10</text>
<text x="303.7" y="304.2">11</text>
<text x="329.1" y="304.2">12</text>
</g>
</svg>
